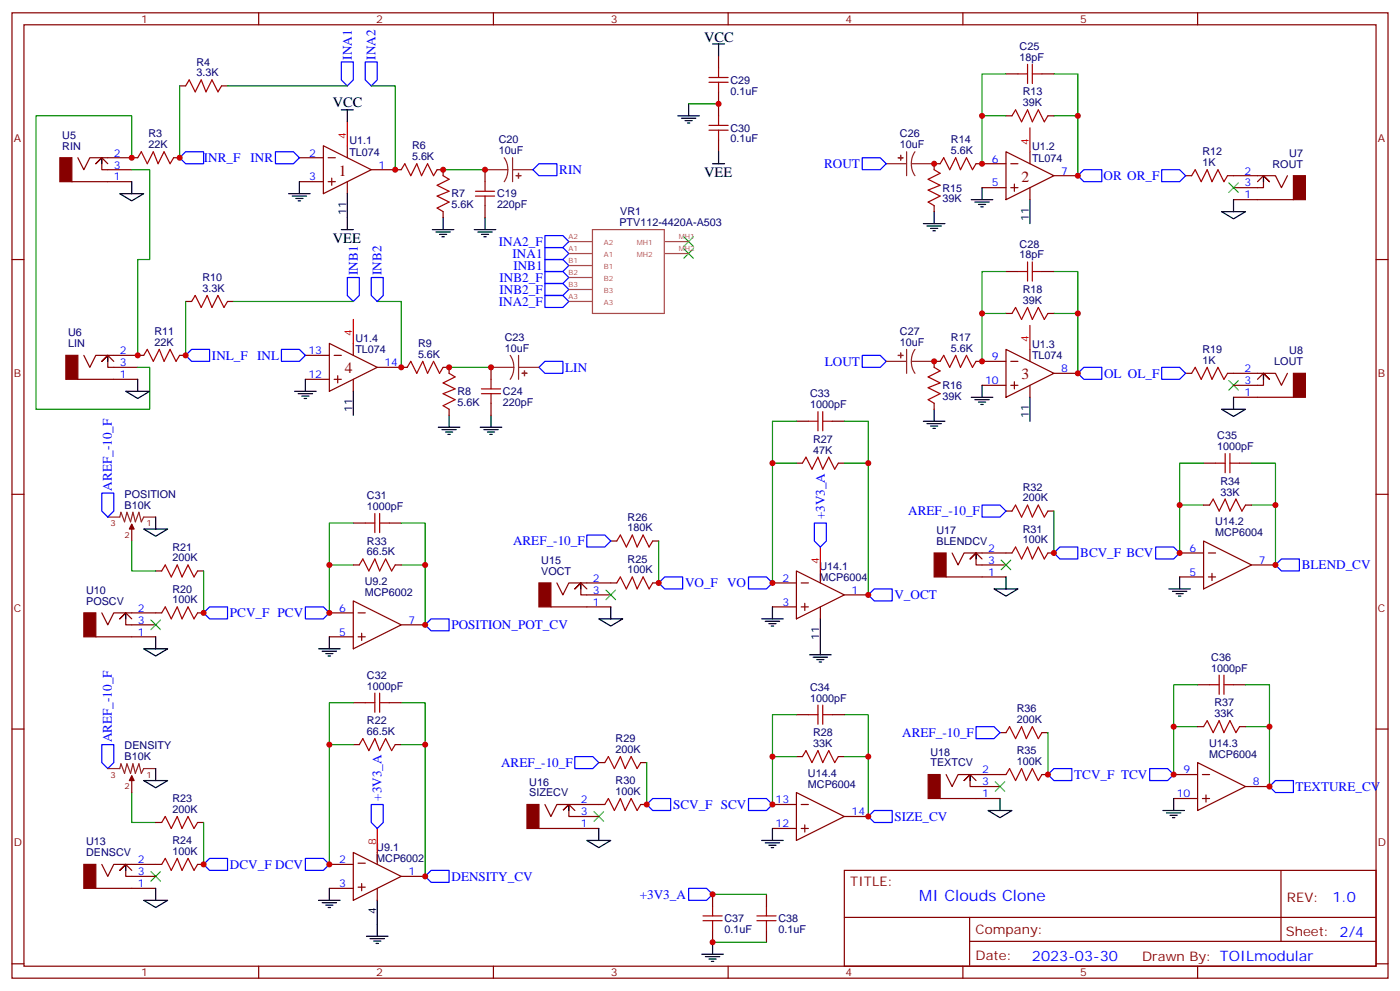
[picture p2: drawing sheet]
<svg xmlns="http://www.w3.org/2000/svg" width="412mm" height="292mm" viewBox="0 0 412 292" stroke-linecap="round" stroke-linejoin="round" font-family="sans-serif">
<g fill="none" stroke="#870000" stroke-width=".35">
<path d="M3.5 3.8h405.4v284.3h-405.4zM7.1 7.3h398.2v277.3h-398.2zM76.2 3.8v3.5M145.3 3.8v3.5M211.7 16.5v3.5M214.5 3.8v3.5M283.6 3.8v3.5M352.8 3.8v3.5M52.9 25.3h1.8M65.3 25.3h1.7M211.7 27.1v7M296.3 34.1h1.8"/>
<path d="M296.3 21.8h3.6M306.9 21.8h3.5M308.7 34.1h1.7M21.2 53.5h17.6M22.9 46.5l1.8 3.5 1.8-3.5h14.1M31.7 48.2l-1.7-1.7-1.8 1.7 1.8-1.7v3.5h8.8M51.2 46.5h1.7M88.2 46.5h7M88.2 53.5h7M95.2 42.9l14.2 7.1-14.2 7zM96.7 46.5h2.1M96.7 53.5h2.1"/>
<path d="M97.7 52.5v2.1M102.3 42.9v3.6M102.3 53.5v3.5M109.4 50h8.8M128.8 50h1.7v1.8M142.9 50v3.5M211.7 41.2v3.5M276.9 48.2h-1.7v1.8M287.5 48.2h8.8M289.3 55.3h7M296.3 44.7l14.1 7.1-14.1 7zM297.7 48.2h2.2"/>
<path d="M297.7 55.3h2.2M298.8 54.2v2.1M303.4 44.7v3.5M303.4 55.3v3.5M310.4 51.8h7.1M349.2 51.8h1.8M361.6 51.8h14.1l1.8 3.5 1.7-3.5M363.4 58.8h17.6M370.4 53.5l1.8-1.7 1.7 1.7-1.7-1.7v3.5h-8.8M3.5 76.4h3.6M130.5 62.3v1.8M142.9 60.6v3.5"/>
<path d="M275.2 60.6v1.7M296.3 80h3.6M306.9 80h3.5M405.3 76.4h3.6M54.7 88.8h1.7M67 88.8h1.8M296.3 92.3h1.8M308.7 92.3h1.7M22.9 111.7h17.7M24.7 104.7l1.8 3.5 1.7-3.5h14.1M33.5 106.4l-1.8-1.7-1.7 1.7 1.7-1.7v3.5h8.9M52.9 104.7h1.8"/>
<path d="M90 104.7h7M90 111.7h7M97 101.1l14.1 7.1-14.1 7.1zM98.4 104.7h2.1M98.4 111.7h2.1M99.5 110.7v2.1M104.1 101.1v3.6M104.1 111.7v3.6M111.1 108.2h8.8M130.5 108.2h1.8v1.8M144.6 108.2v3.5M144.6 118.8v3.5"/>
<path d="M275.2 118.8v1.7M276.9 106.4h-1.7v1.8M287.5 106.4h8.8M289.3 113.5h7M296.3 102.9l14.1 7.1-14.1 7zM297.7 106.4h2.2M297.7 113.5h2.2M298.8 112.4v2.1M303.4 102.9v3.5M303.4 113.5v3.5M310.4 110h7.1M349.2 110h1.8"/>
<path d="M361.6 110h14.1l1.8 3.5 1.7-3.5M363.4 117h17.6M370.4 111.7l1.8-1.7 1.7 1.7-1.7-1.7v3.5h-8.8M132.3 120.5v1.8M234.6 136.4h1.8M234.6 124.1h3.5M245.2 124.1h3.5M246.9 136.4h1.8M354.5 136.4h3.6M365.1 136.4h3.6M3.5 145.6h3.6M38.8 155.8v3.5"/>
<path d="M104.1 154.1h3.5M114.7 154.1h3.5M179.9 159.3h1.8M192.3 159.3h1.7M296.3 150.5h1.8M308.7 150.5h1.7M354.5 159.3l14.2 7.1-14.2 7.1zM354.5 148.8h1.8M366.9 148.8h1.8M405.3 145.6h3.6M45.9 168.2h1.7M58.2 168.2h1.8"/>
<path d="M104.1 177l14.1 7-14.1 7.1zM104.1 166.4h1.7M116.4 166.4h1.8M162.3 178.8h17.6M164 171.7l1.8 3.5 1.8-3.5h14.1M172.9 173.5l-1.8-1.8-1.8 1.8 1.8-1.8v3.5h8.8M192.3 171.7h1.7M227.5 171.7h7.1M227.5 178.8h7.1M234.6 168.2l14.1 7-14.1 7.1zM236 171.7h2.1M236 178.8h2.1"/>
<path d="M237.1 177.7v2.1M241.7 168.2v3.5M241.7 178.8v3.5M248.7 175.2h7.1M278.7 169.9h17.6M280.5 162.9l1.7 3.5 1.8-3.5h14.1M289.3 164.6l-1.8-1.7-1.7 1.7 1.7-1.7v3.5h8.8M308.7 162.9h1.7M347.5 162.9h7M347.5 169.9h7M356 162.9h2.1M356 169.9h2.1"/>
<path d="M357 168.9v2.1M368.7 166.4h7M28.2 187.6h17.7M30 180.5l1.7 3.5 1.8-3.5h14.1M38.8 182.3l-1.8-1.8-1.7 1.8 1.7-1.8v3.5h8.9M58.2 180.5h1.8M97 180.5h7.1M97 187.6h7.1M105.5 180.5h2.1M105.5 187.6h2.1M106.5 186.5v2.1M118.2 184h7"/>
<path d="M3.5 214.7h3.6M104.1 219.3h1.7M104.1 207h3.5M114.7 207h3.5M116.4 219.3h1.8M234.6 210.5h3.5M245.2 210.5h3.5M294.6 215.8h1.7M306.9 215.8h1.8M352.8 214h1.7M352.8 201.7h3.5M363.4 201.7h3.5"/>
<path d="M365.1 214h1.8M405.3 214.7h3.6M38.8 229.9v3.5M160.5 237l1.8 3.5 1.7-3.5h14.2M169.3 238.7l-1.7-1.7-1.8 1.7 1.8-1.7v3.5h8.8M176.4 224.6h1.8M188.7 237h1.8M188.7 224.6h1.8M227.5 237h7.1M234.6 233.4l14.1 7.1-14.1 7zM234.6 222.8h1.8M236 237h2.1"/>
<path d="M246.9 222.8h1.8M276.9 235.2h17.7M278.7 228.1l1.8 3.6 1.7-3.6h14.1M287.5 229.9l-1.7-1.8-1.8 1.8 1.8-1.8v3.6h8.8M306.9 228.1h1.8M345.7 228.1h7.1M345.7 235.2h7.1M352.8 224.6l14.1 7.1-14.1 7zM354.2 228.1h2.1M354.2 235.2h2.1M355.2 234.1v2.2M366.9 231.7h7"/>
<path d="M30 254.6l1.7 3.5 1.8-3.5h14.1M38.8 256.4l-1.8-1.8-1.7 1.8 1.7-1.8v3.5h8.9M45.9 242.3h1.7M58.2 254.6h1.8M58.2 242.3h1.8M97 254.6h7.1M104.1 251.1l14.1 7-14.1 7.1zM105.5 254.2h2.1M111.1 251.1v3.5M118.2 258.1h7M158.7 244h17.7M227.5 244h7.1"/>
<path d="M236 244h2.1M237.1 243v2.1M248.7 256.4h156.6v28.2h-156.6zM248.7 240.5h7.1M377.3 256.4v20.9M28.2 261.7h17.7M97 261.7h7.1M105.5 261.3h2.1M106.5 260.2v2.2M111.1 261.7v3.5M209.9 263.4v3.5M209.9 274v3.5"/>
<path d="M225.8 263.4v3.5M225.8 274v3.5M248.7 270.2h156.5M285.6 277.3h119.6M285.6 270.2v14.1M3.5 283.9h3.6M76.2 284.6v3.5M145.3 284.6v3.5M214.5 284.6v3.5M283.6 284.6v3.5M352.8 284.6v3.5M405.3 283.9h3.6"/>
</g>
<path d="M102.3 35.9v7M303.4 37.6v7.1M104.1 94.1v7M303.4 95.8v7.1M241.7 161.1v7.1M111.1 244v7.1" fill="none" stroke="#f00" stroke-width=".35"/>
<g fill="none" stroke="#000" stroke-width=".35">
<path d="M209.9 12.9h3.5M211.7 12.9v3.6M100.5 32.3h3.6M102.3 32.3v3.6M199.7 34.1h6.3M200.7 34.8h4.3M201.8 35.5h2.1M202.5 36.2h.7M202.8 30.6v3.5M30 46.5v1.7M35.3 57h7l-3.5 2.2zM38.8 53.5v3.5"/>
<path d="M85 57h6.4M86.1 57.7h4.2M87.1 58.5h2.2M87.8 59.2h.7M88.2 53.5v3.5M102.3 57v10.6M209.9 48.2h3.5M211.7 44.7v3.5M286.1 58.8h6.4M287.2 59.5h4.2M289.3 55.3v3.5M303.4 58.8v7.1"/>
<path d="M363.4 58.8v3.5M372.2 51.8v1.7M100.5 67.6h3.6M127.4 67.6h6.3M128.4 68.3h4.2M129.5 69h2.1M130.2 69.7h.7M130.5 64.1v3.5M139.7 67.6h6.3M140.8 68.3h4.2M141.8 69h2.1M142.5 69.7h.7"/>
<path d="M142.9 64.1v3.5M272 65.9h6.3M273 66.6h4.3M274.1 67.3h2.1M274.8 68h.7M275.2 62.3v3.6M288.2 60.2h2.1M288.9 60.9h.7M359.8 62.3h7.1l-3.5 2.2zM31.7 104.7v1.7M37 115.3h7.1l-3.5 2.1zM40.6 111.7v3.6"/>
<path d="M86.8 115.3h6.3M87.8 116h4.3M88.9 116.7h2.1M89.6 117.4h.7M90 111.7v3.6M104.1 115.3v7M286.1 117h6.4M287.2 117.7h4.2M288.2 118.4h2.1M288.9 119.1h.7M289.3 113.5v3.5M303.4 117v7.1"/>
<path d="M363.4 117v3.5M372.2 110v1.7M129.1 125.8h6.4M130.2 126.5h4.2M131.2 127.2h2.1M131.9 128h.7M132.3 122.3v3.5M141.5 125.8h6.3M142.5 126.5h4.3M143.6 127.2h2.1M144.3 128h.7M144.6 122.3v3.5"/>
<path d="M272 124.1h6.3M273 124.8h4.3M274.1 125.5h2.1M274.8 126.2h.7M275.2 120.5v3.6M359.8 120.5h7.1l-3.5 2.2zM42.3 155.8h7.1l-3.5 2.1zM45.9 152.3v3.5M171.1 171.7v1.8M179.9 178.8v3.5M227.5 178.8v3.5M287.5 162.9v1.7"/>
<path d="M292.8 173.5h7.1l-3.6 2.1zM296.3 169.9v3.6M344.3 173.5h6.4M345.4 174.2h4.2M346.4 174.9h2.1M347.1 175.6h.7M347.5 169.9v3.6M37 180.5v1.8M42.3 191.1h7.1l-3.5 2.1zM45.9 187.6v3.5M93.8 191.1h6.4M94.9 191.8h4.2"/>
<path d="M96 192.5h2.1M96.7 193.2h.7M97 187.6v3.5M176.4 182.3h7l-3.5 2.1zM224.4 182.3h6.3M225.4 183h4.3M226.5 183.7h2.1M227.2 184.4h.7M238.5 192.9h6.3M239.5 193.6h4.3M240.6 194.3h2.1M241.3 195h.7"/>
<path d="M241.7 182.3v10.6M42.3 229.9h7.1l-3.5 2.1zM45.9 226.4v3.5M167.6 237v1.7M285.8 228.1v1.8M291 238.7h7.1l-3.5 2.1zM294.6 235.2v3.5M342.5 238.7h6.4M343.6 239.4h4.2M345.7 235.2v3.5M37 254.6v1.8M172.9 247.5h7l-3.5 2.2z"/>
<path d="M176.4 244v3.5M224.4 247.5h6.3M225.4 248.2h4.3M226.5 249h2.1M227.2 249.7h.7M227.5 244v3.5M344.7 240.1h2.1M345.4 240.8h.7M42.3 265.2h7.1l-3.5 2.1zM45.9 261.7v3.5M93.8 265.2h6.4M94.9 265.9h4.2"/>
<path d="M96 266.6h2.1M96.7 267.3h.7M97 261.7v3.5M107.9 275.8h6.4M109 276.5h4.2M110.1 277.2h2.1M110.8 277.9h.7M111.1 265.2v10.6M209.9 277.5v3.6M206.7 281.1h6.4M207.8 281.8h4.2M208.8 282.5h2.2"/>
<path d="M209.5 283.2h.8"/>
</g>
<g fill="#870000" stroke="#870000" stroke-width=".35">
<path d="M17.6 46.5h3.6v7h-3.6z"/>
<path d="M19.4 104.7h3.5v7h-3.5z"/>
<path d="M381 51.8h3.5v7h-3.5z"/>
<path d="M381 110h3.5v7h-3.5z"/>
<path d="M24.7 180.5h3.5v7.1h-3.5z"/>
<path d="M38.8 154.4l.7 1.4h-1.4z"/>
<path d="M38.8 228.5l.7 1.4h-1.4z"/>
<path d="M24.7 254.6h3.5v7.1h-3.5z"/>
<path d="M158.7 171.7h3.6v7.1h-3.6z"/>
<path d="M155.2 237h3.5v7h-3.5z"/>
<path d="M275.2 162.9h3.5v7h-3.5z"/>
<path d="M273.4 228.1h3.5v7.1h-3.5z"/>
</g>
<g fill="none" stroke="#a10000" stroke-width=".35">
<path d="M302.7 18.9v5.7M304.1 18.9v5.7M54.7 25.3l1-1.8 1.8 3.6 1.8-3.6 1.4 3.6 1.7-3.6 1.8 3.6 1.1-1.8M208.8 24.2h5.7M208.8 22.8h5.7M208.8 38.3h5.7M208.8 36.9h5.7M211.7 20v2.8M211.7 24.2v2.9M211.7 34.1v2.8M211.7 38.3v2.9M298.1 34.1l1.1-1.8 1.7 3.6 1.8-3.6 1.4 3.6 1.8-3.6 1.7 3.6 1.1-1.8"/>
<path d="M299.9 21.8h2.8M304.1 21.8h2.8M40.6 46.5l1-1.8 1.8 3.5 1.8-3.5 1.4 3.5 1.7-3.5 1.8 3.5 1.1-1.7M118.2 50l1-1.8 1.8 3.6 1.8-3.6 1.4 3.6 1.7-3.6 1.8 3.6 1.1-1.8M130.5 51.8l1.8 1-3.5 1.8 3.5 1.7-3.5 1.4 3.5 1.8-3.5 1.8 1.7 1M140.1 56.3h5.6M140.1 57.7h5.6M142.9 53.5v2.8M142.9 57.7v2.9M275.2 50l1.7 1-3.5 1.8 3.5 1.8-3.5 1.4 3.5 1.7-3.5 1.8 1.8 1.1M276.9 48.2l1.1-1.7 1.8 3.5 1.7-3.5 1.4 3.5 1.8-3.5 1.8 3.5 1-1.8M351 51.8l1.1-1.8 1.7 3.5 1.8-3.5 1.4 3.5 1.8-3.5 1.7 3.5 1.1-1.7"/>
<path d="M299.9 80h2.8M302.7 77.2v5.6M304.1 77.2v5.6M304.1 80h2.8M56.4 88.8l1.1-1.8 1.8 3.6 1.7-3.6 1.4 3.6 1.8-3.6 1.8 3.6 1-1.8M298.1 92.3l1.1-1.7 1.7 3.5 1.8-3.5 1.4 3.5 1.8-3.5 1.7 3.5 1.1-1.8M42.3 104.7l1.1-1.8 1.8 3.5 1.7-3.5 1.4 3.5 1.8-3.5 1.8 3.5 1-1.7M119.9 108.2l1.1-1.8 1.8 3.6 1.7-3.6 1.4 3.6 1.8-3.6 1.8 3.6 1-1.8M132.3 110l1.8 1-3.6 1.8 3.6 1.7-3.6 1.5 3.6 1.7-3.6 1.8 1.8 1M141.8 114.5h5.7M141.8 116h5.7M144.6 111.7v2.8"/>
<path d="M144.6 116v2.8M275.2 108.2l1.7 1.1-3.5 1.7 3.5 1.8-3.5 1.4 3.5 1.8-3.5 1.7 1.8 1.1M276.9 106.4l1.1-1.7 1.8 3.5 1.7-3.5 1.4 3.5 1.8-3.5 1.8 3.5 1-1.8M351 110l1.1-1.8 1.7 3.5 1.8-3.5 1.4 3.5 1.8-3.5 1.7 3.5 1.1-1.7M236.4 136.4l1-1.7 1.8 3.5 1.7-3.5 1.5 3.5 1.7-3.5 1.8 3.5 1-1.8M238.1 124.1h2.8M240.9 121.2v5.7M242.4 124.1h2.8M242.4 121.2v5.7M358.1 136.4h2.8M360.9 133.6v5.6M362.3 136.4h2.8"/>
<path d="M362.3 133.6v5.6M107.6 154.1h2.8M110.4 151.2v5.7M111.8 154.1h2.9M111.8 151.2v5.7M181.7 159.3l1-1.7 1.8 3.5 1.8-3.5 1.4 3.5 1.7-3.5 1.8 3.5 1.1-1.8M298.1 150.5l1.1-1.7 1.7 3.5 1.8-3.5 1.4 3.5 1.8-3.5 1.7 3.5 1.1-1.8M356.3 148.8l1.1-1.8 1.7 3.5 1.8-3.5 1.4 3.5 1.8-3.5 1.7 3.5 1.1-1.7M47.6 168.2l1.1-1.8 1.7 3.5 1.8-3.5 1.4 3.5 1.8-3.5 1.7 3.5 1.1-1.7M105.8 166.4l1.1-1.8 1.8 3.6 1.7-3.6 1.4 3.6 1.8-3.6 1.8 3.6 1-1.8M181.7 171.7l1-1.8 1.8 3.6 1.8-3.6 1.4 3.6 1.7-3.6 1.8 3.6 1.1-1.8M298.1 162.9l1.1-1.8 1.7 3.5 1.8-3.5 1.4 3.5 1.8-3.5 1.7 3.5 1.1-1.7"/>
<path d="M47.6 180.5l1.1-1.7 1.7 3.5 1.8-3.5 1.4 3.5 1.8-3.5 1.7 3.5 1.1-1.8M359.1 198.9v5.6M360.5 198.9v5.6M105.8 219.3l1.1-1.7 1.8 3.5 1.7-3.5 1.4 3.5 1.8-3.5 1.8 3.5 1-1.8M107.6 207h2.8M110.4 204.2v5.6M111.8 204.2v5.6M111.8 207h2.9M238.1 210.5h2.8M240.9 207.7v5.6M242.4 207.7v5.6M242.4 210.5h2.8"/>
<path d="M296.3 215.8l1.1-1.8 1.8 3.6 1.7-3.6 1.4 3.6 1.8-3.6 1.8 3.6 1-1.8M354.5 214l1.1-1.7 1.8 3.5 1.7-3.5 1.4 3.5 1.8-3.5 1.8 3.5 1-1.8M356.3 201.7h2.8M360.5 201.7h2.9M178.2 224.6l1-1.8 1.8 3.6 1.7-3.6 1.4 3.6 1.8-3.6 1.8 3.6 1-1.8M178.2 237l1-1.8 1.8 3.5 1.7-3.5 1.4 3.5 1.8-3.5 1.8 3.5 1-1.7M236.4 222.8l1-1.7 1.8 3.5 1.7-3.5 1.5 3.5 1.7-3.5 1.8 3.5 1-1.8M296.3 228.1l1.1-1.7 1.8 3.5 1.7-3.5 1.4 3.5 1.8-3.5 1.8 3.5 1-1.8M47.6 242.3l1.1-1.8 1.7 3.5 1.8-3.5 1.4 3.5 1.8-3.5 1.7 3.5 1.1-1.7M47.6 254.6l1.1-1.8 1.7 3.6 1.8-3.6 1.4 3.6 1.8-3.6 1.7 3.6 1.1-1.8M207.1 271.2h5.6M207.1 269.8h5.6"/>
<path d="M209.9 266.9v2.9M209.9 271.2v2.8M223 271.2h5.6M223 269.8h5.6M225.8 266.9v2.9M225.8 271.2v2.8"/>
</g>
<g fill="none" stroke="#00f" stroke-width=".35">
<path d="M100.5 18.2h3.6v5.3l-1.8 1.8-1.8-1.8zM107.6 18.2h3.5v5.3l-1.7 1.8-1.8-1.8zM52.9 46.5l1.8-1.8h5.3v3.5h-5.3zM81.1 44.7h5.3l1.8 1.8-1.8 1.7h-5.3zM157 50l1.7-1.8h5.3v3.6h-5.3zM254 46.5h5.3l1.8 1.7-1.8 1.8h-5.3zM317.5 51.8l1.8-1.8h5.3v3.5h-5.3zM342.2 50h5.3l1.7 1.8-1.7 1.7h-5.3zM160.5 69.4h5.3l1.8 1.8-1.8 1.7h-5.3zM160.5 72.9h5.3l1.8 1.8-1.8 1.7h-5.3zM160.5 80h5.3l1.8 1.7-1.8 1.8h-5.3zM160.5 76.4h5.3l1.8 1.8-1.8 1.8h-5.3z"/>
<path d="M102.3 81.7h3.5v5.3l-1.7 1.8-1.8-1.8zM109.4 81.7h3.5v5.3l-1.8 1.8-1.7-1.8zM160.5 87h5.3l1.8 1.8-1.8 1.8h-5.3zM160.5 83.5h5.3l1.8 1.8-1.8 1.7h-5.3zM54.7 104.7l1.7-1.8h5.3v3.5h-5.3zM82.9 102.9h5.3l1.8 1.8-1.8 1.7h-5.3zM158.7 108.2l1.8-1.8h5.3v3.6h-5.3zM254 104.7h5.3l1.8 1.7-1.8 1.8h-5.3zM317.5 110l1.8-1.8h5.3v3.5h-5.3zM342.2 108.2h5.3l1.7 1.8-1.7 1.7h-5.3zM30 145.2h3.5v5.3l-1.8 1.8-1.7-1.8zM172.9 157.6h5.3l1.7 1.7-1.7 1.8h-5.3z"/>
<path d="M239.9 154.1h3.5v5.2l-1.7 1.8-1.8-1.8zM289.3 148.8h5.3l1.7 1.7-1.7 1.8h-5.3zM61.7 178.8h5.3v3.5h-5.3l-1.7-1.8zM90 178.8h5.2l1.8 1.7-1.8 1.8h-5.2zM195.8 169.9h5.3v3.6h-5.3l-1.8-1.8zM220.5 169.9h5.3l1.7 1.8-1.7 1.8h-5.3zM255.8 175.2l1.7-1.7h5.3v3.5h-5.3zM310.4 162.9l1.8-1.8h5.3v3.5h-5.3zM340.4 161.1h5.3l1.8 1.8-1.8 1.7h-5.3zM375.7 166.4l1.8-1.8h5.3v3.6h-5.3zM125.2 184l1.8-1.7h5.3v3.5h-5.3zM30 219.3h3.5v5.3l-1.8 1.8-1.7-1.8z"/>
<path d="M287.5 214h5.3l1.8 1.8-1.8 1.8h-5.3zM109.4 237h3.5v5.3l-1.8 1.7-1.7-1.7zM169.3 222.8h5.3l1.8 1.8-1.8 1.8h-5.3zM190.5 237l1.8-1.8h5.3v3.5h-5.3zM220.5 235.2h5.3l1.7 1.8-1.7 1.7h-5.3zM308.7 228.1l1.7-1.7h5.3v3.5h-5.3zM338.7 226.4h5.3l1.7 1.7-1.7 1.8h-5.3zM373.9 231.7l1.8-1.8h5.3v3.5h-5.3zM60 254.6l1.7-1.8h5.3v3.6h-5.3zM90 252.8h5.2l1.8 1.8-1.8 1.8h-5.2zM125.2 258.1l1.8-1.7h5.3v3.5h-5.3zM255.8 240.5l1.7-1.8h5.3v3.6h-5.3z"/>
<path d="M202.8 261.7h5.3l1.8 1.7-1.8 1.8h-5.3z"/>
</g>
<g fill="none" stroke="#3c3" stroke-width=".35">
<path d="M361.9 53.9l2.9 2.8M364.8 53.9l-2.9 2.8M201.4 69.7l2.9 2.9M201.4 73.3l2.9 2.8M204.3 69.7l-2.9 2.9M204.3 73.3l-2.9 2.8M361.9 112.1l2.9 2.8M364.8 112.1l-2.9 2.8M178.5 173.8l2.8 2.8M181.3 173.8l-2.8 2.8M294.9 165l2.8 2.8M297.7 165l-2.8 2.8"/>
<path d="M44.4 182.6l2.9 2.9M47.3 182.6l-2.9 2.9M175 239.1l2.8 2.8M177.8 239.1l-2.8 2.8M293.2 230.3l2.8 2.8M296 230.3l-2.8 2.8M44.4 256.7l2.9 2.8M47.3 256.7l-2.9 2.8"/>
</g>
<g fill="none" stroke="#008700" stroke-width=".35">
<path d="M52.9 25.3v21.2M67 25.3h35.3M109.4 25.3h7v24.7M202.8 30.6h8.9M289.3 34.1h7M296.3 21.8h-7v26.4M310.4 21.8h7.1v30M310.4 34.1h7.1M38.8 50h5.3v26.4h-3.5v28.3M38.8 46.5v-12.4h-28.2v86.4h33.5v-12.3h-3.5M130.5 50h12.4M296.3 80h-7v26.4"/>
<path d="M310.4 80h7.1v30M54.7 88.8v15.9M68.8 88.8h35.3M111.1 88.8h7.1v19.4M289.3 92.3h7M310.4 92.3h7.1M132.3 108.2h12.3M227.5 136.4h7.1M234.6 124.1h-7.1v47.6M248.7 124.1h7.1v51.1M248.7 136.4h7.1M354.5 136.4h-7v26.5"/>
<path d="M368.7 136.4h7v30M38.8 159.3v8.9h7.1M104.1 154.1h-7.1v26.4M118.2 154.1h7v29.9M194 159.3v12.4M310.4 150.5v12.4M347.5 148.8h7M368.7 148.8h7M60 168.2v12.3M97 166.4h7.1M118.2 166.4h7M97 219.3h7.1"/>
<path d="M104.1 207h-7.1v47.6M118.2 207h7v51.1M118.2 219.3h7M234.6 210.5h-7.1v26.5M248.7 210.5h7.1v30M308.7 215.8v12.3M345.7 214h7.1M352.8 201.7h-7.1v26.4M366.9 201.7h7v30M366.9 214h7M38.8 233.4v8.9h7.1M190.5 224.6v12.4"/>
<path d="M227.5 222.8h7.1M248.7 222.8h7.1M60 242.3v12.3M209.9 277.5h15.9M209.9 263.4h15.9"/>
</g>
<g fill="none" stroke="#8c2424" stroke-width=".35">
<path d="M142.9 50h6.7M148.5 46.5l.8 1.6 .3 1.9M149.6 50l-.3 1.8-.8 1.7M151 50h6M151 46.5v7M261.1 48.2h6M267.1 44.7v7.1M268.5 48.2l.2 1.9 .8 1.7M268.5 48.2h6.7M269.5 44.7l-.8 1.7-.2 1.8M144.6 108.2h6.7M150.3 104.7l.8 1.6 .2 1.9"/>
<path d="M151.3 108.2l-.2 1.8-.8 1.7M152.8 108.2h5.9M152.8 104.7v7M261.1 106.4h6M267.1 102.9v7.1M268.5 106.4l.2 1.9 .8 1.7M268.5 106.4h6.7M269.5 102.9l-.8 1.7-.2 1.8M31.7 152.3h3.6l.3-1.4 1.1 2.8 .7-2.8 1.1 2.8 .7-2.8 .7 2.8 1-2.8 .7 2.8 .7-1.4h3.6M38.8 154.4v1.4M31.7 226.4h3.6l.3-1.4 1.1 2.8 .7-2.8 1.1 2.8 .7-2.8 .7 2.8 1-2.8 .7 2.8 .7-1.4h3.6M38.8 228.5v1.4"/>
</g>
<g fill="#8c2424" stroke="#8c2424" stroke-width=".35">
<path d="M152.7 51l.1 1.5z"/>
<path d="M152 51.7l1.5 .1z"/>
<path d="M154.5 109.3v1.4z"/>
<path d="M153.8 109.9l1.4 .1z"/>
<path d="M265.3 45.8v1.4z"/>
<path d="M264.6 46.5h1.4z"/>
<path d="M265.3 104v1.4z"/>
<path d="M264.6 104.7h1.4z"/>
</g>
<path d="M167.6 74.7h6.9M167.6 71.2h6.9M167.6 78.2h6.9M174.5 67.6h21.2v24.7h-21.2zM195.9 74.7h6.9M195.9 71.2h6.9M167.6 88.8h6.9M167.6 81.7h6.9M167.6 85.3h6.9" fill="none" stroke="#a64a4a" stroke-width=".35"/>
<g fill="#c00">
<circle cx="116.4" cy="50" r=".88"/>
<circle cx="130.5" cy="50" r=".88"/>
<circle cx="142.9" cy="50" r=".88"/>
<circle cx="144.6" cy="108.2" r=".88"/>
<circle cx="132.3" cy="108.2" r=".88"/>
<circle cx="118.2" cy="108.2" r=".88"/>
<circle cx="40.6" cy="104.7" r=".88"/>
<circle cx="38.8" cy="46.5" r=".88"/>
<circle cx="289.3" cy="34.1" r=".88"/>
<circle cx="289.3" cy="48.2" r=".88"/>
<circle cx="275.2" cy="48.2" r=".88"/>
<circle cx="275.2" cy="106.4" r=".88"/>
<circle cx="289.3" cy="92.3" r=".88"/>
<circle cx="289.3" cy="106.4" r=".88"/>
<circle cx="211.7" cy="30.6" r=".88"/>
<circle cx="125.2" cy="166.4" r=".88"/>
<circle cx="125.2" cy="184" r=".88"/>
<circle cx="125.2" cy="258.1" r=".88"/>
<circle cx="125.2" cy="219.3" r=".88"/>
<circle cx="255.8" cy="136.4" r=".88"/>
<circle cx="255.8" cy="175.2" r=".88"/>
<circle cx="255.8" cy="240.5" r=".88"/>
<circle cx="255.8" cy="222.8" r=".88"/>
<circle cx="375.7" cy="148.8" r=".88"/>
<circle cx="375.7" cy="166.4" r=".88"/>
<circle cx="373.9" cy="214" r=".88"/>
<circle cx="373.9" cy="231.7" r=".88"/>
<circle cx="209.9" cy="277.5" r=".88"/>
<circle cx="209.9" cy="263.4" r=".88"/>
<circle cx="52.9" cy="46.5" r=".88"/>
<circle cx="54.7" cy="104.7" r=".88"/>
<circle cx="317.5" cy="92.3" r=".88"/>
<circle cx="317.5" cy="34.1" r=".88"/>
<circle cx="317.5" cy="51.8" r=".88"/>
<circle cx="317.5" cy="110" r=".88"/>
<circle cx="97" cy="166.4" r=".88"/>
<circle cx="97" cy="219.3" r=".88"/>
<circle cx="60" cy="180.5" r=".88"/>
<circle cx="97" cy="180.5" r=".88"/>
<circle cx="60" cy="254.6" r=".88"/>
<circle cx="97" cy="254.6" r=".88"/>
<circle cx="227.5" cy="136.4" r=".88"/>
<circle cx="227.5" cy="222.8" r=".88"/>
<circle cx="194" cy="171.7" r=".88"/>
<circle cx="227.5" cy="171.7" r=".88"/>
<circle cx="190.5" cy="237" r=".88"/>
<circle cx="227.5" cy="237" r=".88"/>
<circle cx="347.5" cy="148.8" r=".88"/>
<circle cx="345.7" cy="214" r=".88"/>
<circle cx="310.4" cy="162.9" r=".88"/>
<circle cx="347.5" cy="162.9" r=".88"/>
<circle cx="345.7" cy="228.1" r=".88"/>
<circle cx="308.7" cy="228.1" r=".88"/>
</g>
<g font-size="4.6" fill="#800">
<text x="99.8" y="51.8">1</text>
<text x="300.9" y="53.5">2</text>
<text x="101.6" y="110">4</text>
<text x="300.9" y="111.7">3</text>
</g>
<text font-size="4.6" fill="#00f" x="270.8" y="265.4">MI Clouds Clone</text>
<g font-size="4.2">
<text x="207.4" y="12.2">VCC</text>
<text x="98.1" y="31.6">VCC</text>
<text x="207.4" y="52.1">VEE</text>
<text x="98.1" y="71.5">VEE</text>
</g>
<g font-size="4.2" fill="#00f">
<text x="392.5" y="265.6">1.0</text>
<text x="304" y="283">2023-03-30</text>
</g>
<g font-size="3.9" fill="#00f">
<text x="103.6" y="17.5" transform="rotate(-90 103.6 17.5)">INA1</text>
<text x="110.7" y="17.5" transform="rotate(-90 110.7 17.5)">INA2</text>
<text x="60" y="47.7">INR_F</text>
<text x="73.8" y="47.7">INR</text>
<text x="164.7" y="51.3">RIN</text>
<text x="242.8" y="49.5">ROUT</text>
<text x="325.1" y="53">OR OR_F</text>
<text x="146.9" y="72.4">INA2_F</text>
<text x="151" y="75.9">INA1</text>
<text x="105.4" y="81" transform="rotate(-90 105.4 81)">INB1</text>
<text x="112.4" y="81" transform="rotate(-90 112.4 81)">INB2</text>
<text x="147.2" y="83">INB2_F</text>
<text x="151.2" y="79.5">INB1</text>
<text x="147.2" y="86.5">INB2_F</text>
<text x="146.9" y="90">INA2_F</text>
<text x="62.4" y="106">INL_F</text>
<text x="75.8" y="105.9">INL</text>
<text x="243" y="107.7">LOUT</text>
<text x="166.5" y="109.5">LIN</text>
<text x="325.2" y="111.2">OL OL_F</text>
<text x="33" y="144.5" transform="rotate(-90 33 144.5)">AREF_-10_F</text>
<text x="242.9" y="153" transform="rotate(-90 242.9 153)">+3V3_A</text>
<text x="267.5" y="151.8">AREF_-10_F</text>
<text x="151.1" y="160.6">AREF_-10_F</text>
<text x="318.2" y="164.2">BCV_F BCV</text>
<text x="383.5" y="167.7">BLEND_CV</text>
<text x="201.8" y="173">VO_F VO</text>
<text x="263.5" y="176.5">V_OCT</text>
<text x="67.7" y="181.8">PCV_F PCV</text>
<text x="133" y="185.4">POSITION_POT_CV</text>
<text x="33" y="218.6" transform="rotate(-90 33 218.6)">AREF_-10_F</text>
<text x="265.8" y="217.1">AREF_-10_F</text>
<text x="147.6" y="225.9">AREF_-10_F</text>
<text x="316.4" y="229.4">TCV_F TCV</text>
<text x="381.6" y="233.1">TEXTURE_CV</text>
<text x="112.4" y="235.9" transform="rotate(-90 112.4 235.9)">+3V3_A</text>
<text x="198.3" y="238.3">SCV_F SCV</text>
<text x="263.5" y="241.7">SIZE_CV</text>
<text x="67.7" y="255.9">DCV_F DCV</text>
<text x="133" y="259.4">DENSITY_CV</text>
<text x="188.5" y="264.7">+3V3_A</text>
</g>
<g font-size="3.9" fill="#800">
<text x="250.5" y="260.9">TITLE:</text>
<text x="379.1" y="265.6">REV:</text>
<text x="287.4" y="275.1">Company:</text>
<text x="378.7" y="275.8">Sheet: 2/4</text>
<text x="287.4" y="282.8">Date:</text>
<text x="336.4" y="282.9">Drawn By: TOILmodular</text>
</g>
<g font-size="3.2" fill="#800">
<text x="41.6" y="6.8">1</text>
<text x="110.8" y="6.8">2</text>
<text x="179.9" y="6.8">3</text>
<text x="249.1" y="6.8">4</text>
<text x="318.2" y="6.8">5</text>
<text x="4.1" y="41.9">A</text>
<text x="405.9" y="41.9">A</text>
<text x="4.1" y="111">B</text>
<text x="405.9" y="111">B</text>
<text x="4.1" y="180.2">C</text>
<text x="405.9" y="180.2">C</text>
<text x="4.1" y="249.3">D</text>
<text x="405.9" y="249.3">D</text>
<text x="41.6" y="287.6">1</text>
<text x="110.8" y="287.6">2</text>
<text x="179.9" y="287.6">3</text>
<text x="249.1" y="287.6">4</text>
<text x="318.2" y="287.6">5</text>
</g>
<g font-size="3.2" fill="#000080">
<text x="300.3" y="17.9">18pF</text>
<text x="300.3" y="14.7">C25</text>
<text x="57.9" y="22.5">3.3K</text>
<text x="57.9" y="19.3">R4</text>
<text x="215.2" y="27.8">0.1uF</text>
<text x="215.2" y="24.7">C29</text>
<text x="301.3" y="28.1">R13</text>
<text x="301.3" y="31.3">39K</text>
<text x="18.3" y="40.9">U5</text>
<text x="43.8" y="40.5">R3</text>
<text x="215.2" y="42">0.1uF</text>
<text x="215.2" y="38.8">C30</text>
<text x="265.1" y="40.5">C26</text>
<text x="18.3" y="44.1">RIN</text>
<text x="43.8" y="43.6">22K</text>
<text x="102.9" y="45.9">TL074</text>
<text x="102.9" y="42.5">U1.1</text>
<text x="121.4" y="47.2">5.6K</text>
<text x="121.4" y="44">R6</text>
<text x="146.9" y="45.4">10uF</text>
<text x="146.9" y="42.2">C20</text>
<text x="265.1" y="43.6">10uF</text>
<text x="280.1" y="45.4">5.6K</text>
<text x="280.1" y="42.2">R14</text>
<text x="304" y="47.6">TL074</text>
<text x="304" y="44.3">U1.2</text>
<text x="354.2" y="45.8">R12</text>
<text x="379.8" y="46.2">U7</text>
<text x="354.2" y="48.9">1K</text>
<text x="374.8" y="49.3">ROUT</text>
<text x="133" y="58.2">R7</text>
<text x="146.4" y="58.2">C19</text>
<text x="277.6" y="59.6">39K</text>
<text x="277.6" y="56.5">R15</text>
<text x="133" y="61.3">5.6K</text>
<text x="146.4" y="61.3">220pF</text>
<text x="182.7" y="63.4">VR1</text>
<text x="182.5" y="66.6">PTV112-4420A-A503</text>
<text x="300.3" y="76.1">18pF</text>
<text x="300.3" y="72.9">C28</text>
<text x="59.6" y="82.8">R10</text>
<text x="59.6" y="86">3.3K</text>
<text x="301.3" y="89.5">39K</text>
<text x="301.3" y="86.3">R18</text>
<text x="20.1" y="99.1">U6</text>
<text x="45.5" y="101.8">22K</text>
<text x="45.5" y="98.7">R11</text>
<text x="104.7" y="100.7">U1.4</text>
<text x="148.7" y="100.4">C23</text>
<text x="265.1" y="101.8">10uF</text>
<text x="265.1" y="98.7">C27</text>
<text x="280.1" y="100.4">R17</text>
<text x="20.1" y="102.3">LIN</text>
<text x="104.7" y="104.1">TL074</text>
<text x="123.1" y="105.4">5.6K</text>
<text x="123.1" y="102.2">R9</text>
<text x="148.7" y="103.6">10uF</text>
<text x="280.1" y="103.6">5.6K</text>
<text x="304" y="105.8">TL074</text>
<text x="304" y="102.5">U1.3</text>
<text x="354.2" y="107.1">1K</text>
<text x="354.2" y="104">R19</text>
<text x="375.4" y="107.6">LOUT</text>
<text x="379.8" y="104.4">U8</text>
<text x="134.8" y="119.5">5.6K</text>
<text x="134.8" y="116.4">R8</text>
<text x="148.2" y="119.5">220pF</text>
<text x="148.2" y="116.4">C24</text>
<text x="238.6" y="117">C33</text>
<text x="277.6" y="117.8">39K</text>
<text x="277.6" y="114.7">R16</text>
<text x="238.6" y="120.2">1000pF</text>
<text x="239.5" y="130.4">R27</text>
<text x="358.6" y="129.4">C35</text>
<text x="239.5" y="133.6">47K</text>
<text x="358.6" y="132.5">1000pF</text>
<text x="359.5" y="142.8">R34</text>
<text x="36.7" y="149.8">B10K</text>
<text x="36.7" y="146.6">POSITION</text>
<text x="108.1" y="147">C31</text>
<text x="301.3" y="147.7">200K</text>
<text x="301.3" y="144.5">R32</text>
<text x="359.5" y="145.9">33K</text>
<text x="108.1" y="150.2">1000pF</text>
<text x="184.9" y="153.4">R26</text>
<text x="357.9" y="154.6">U14.2</text>
<text x="108.1" y="160.4">R33</text>
<text x="184.9" y="156.5">180K</text>
<text x="275.9" y="160.5">BLENDCV</text>
<text x="275.9" y="157.3">U17</text>
<text x="301.3" y="160.1">100K</text>
<text x="301.3" y="156.9">R31</text>
<text x="357.9" y="158">MCP6004</text>
<text x="50.8" y="165.3">200K</text>
<text x="50.8" y="162.2">R21</text>
<text x="108.1" y="163.6">66.5K</text>
<text x="159.4" y="166.1">U15</text>
<text x="184.9" y="165.7">R25</text>
<text x="241.4" y="167.8">U14.1</text>
<text x="107.5" y="172.3">U9.2</text>
<text x="159.4" y="169.3">VOCT</text>
<text x="184.9" y="168.9">100K</text>
<text x="241.4" y="171.1">MCP6004</text>
<text x="25.4" y="178.1">POSCV</text>
<text x="25.4" y="174.9">U10</text>
<text x="50.8" y="177.7">100K</text>
<text x="50.8" y="174.5">R20</text>
<text x="107.5" y="175.6">MCP6002</text>
<text x="356.8" y="197.8">1000pF</text>
<text x="356.8" y="194.6">C36</text>
<text x="108.1" y="203.1">1000pF</text>
<text x="108.1" y="199.9">C32</text>
<text x="238.6" y="203.4">C34</text>
<text x="238.6" y="206.6">1000pF</text>
<text x="299.5" y="209.8">R36</text>
<text x="357.7" y="208">R37</text>
<text x="108.1" y="213.4">R22</text>
<text x="299.5" y="213">200K</text>
<text x="357.7" y="211.2">33K</text>
<text x="36.7" y="220.7">DENSITY</text>
<text x="108.1" y="216.5">66.5K</text>
<text x="181.3" y="221.8">200K</text>
<text x="181.3" y="218.6">R29</text>
<text x="239.5" y="220">33K</text>
<text x="239.5" y="216.9">R28</text>
<text x="356.2" y="219.9">U14.3</text>
<text x="36.7" y="223.9">B10K</text>
<text x="274.1" y="225.7">TEXTCV</text>
<text x="274.1" y="222.6">U18</text>
<text x="299.5" y="225.3">100K</text>
<text x="299.5" y="222.1">R35</text>
<text x="356.2" y="223.2">MCP6004</text>
<text x="155.9" y="231.4">U16</text>
<text x="181.3" y="231">R30</text>
<text x="238" y="232.1">MCP6004</text>
<text x="238" y="228.7">U14.4</text>
<text x="50.8" y="239.4">200K</text>
<text x="50.8" y="236.3">R23</text>
<text x="155.9" y="234.6">SIZECV</text>
<text x="181.3" y="234.1">100K</text>
<text x="25.4" y="249">U13</text>
<text x="50.8" y="251.8">100K</text>
<text x="50.8" y="248.6">R24</text>
<text x="110.8" y="250.7">U9.1</text>
<text x="25.4" y="252.2">DENSCV</text>
<text x="110.8" y="254">MCP6002</text>
<text x="213.4" y="274.8">0.1uF</text>
<text x="213.4" y="271.6">C37</text>
<text x="229.3" y="274.8">0.1uF</text>
<text x="229.3" y="271.6">C38</text>
</g>
<g font-size="3.2" fill="#f00">
<text x="102" y="40.8" transform="rotate(-90 102 40.8)">4</text>
<text x="303" y="42.6" transform="rotate(-90 303 42.6)">4</text>
<text x="103.7" y="99" transform="rotate(-90 103.7 99)">4</text>
<text x="303" y="100.8" transform="rotate(-90 303 100.8)">4</text>
<text x="241.3" y="166.1" transform="rotate(-90 241.3 166.1)">4</text>
<text x="110.8" y="249" transform="rotate(-90 110.8 249)">8</text>
</g>
<g font-size="3.2" fill="#00f">
<text x="33.5" y="46.1">2</text>
<text x="91.1" y="46.1">2</text>
<text x="292.2" y="47.9">6</text>
<text x="33.5" y="53.2">1</text>
<text x="33.5" y="49.6">3</text>
<text x="91.1" y="53.2">3</text>
<text x="111.5" y="49.6">1</text>
<text x="312.6" y="51.4">7</text>
<text x="366.6" y="51.4">2</text>
<text x="292.2" y="54.9">5</text>
<text x="366.6" y="58.5">1</text>
<text x="366.6" y="54.9">3</text>
<text x="35.3" y="104.3">2</text>
<text x="35.3" y="107.8">3</text>
<text x="90.9" y="104.3">13</text>
<text x="113.2" y="107.8">14</text>
<text x="292.2" y="106.1">9</text>
<text x="35.3" y="111.4">1</text>
<text x="90.9" y="111.4">12</text>
<text x="290.2" y="113.1">10</text>
<text x="312.6" y="109.6">8</text>
<text x="366.6" y="109.6">2</text>
<text x="366.6" y="113.1">3</text>
<text x="366.6" y="116.7">1</text>
<text x="291" y="162.5">2</text>
<text x="291" y="166.1">3</text>
<text x="350.4" y="162.5">6</text>
<text x="370.8" y="166.1">7</text>
<text x="174.6" y="171.3">2</text>
<text x="230.5" y="171.3">2</text>
<text x="291" y="169.6">1</text>
<text x="350.4" y="169.6">5</text>
<text x="174.6" y="178.4">1</text>
<text x="174.6" y="174.9">3</text>
<text x="230.5" y="178.4">3</text>
<text x="250.8" y="174.9">1</text>
<text x="40.6" y="180.2">2</text>
<text x="40.6" y="183.7">3</text>
<text x="99.9" y="180.2">6</text>
<text x="120.3" y="183.7">7</text>
<text x="40.6" y="187.2">1</text>
<text x="99.9" y="187.2">5</text>
<text x="289.3" y="227.8">2</text>
<text x="348.6" y="227.8">9</text>
<text x="289.3" y="231.3">3</text>
<text x="369" y="231.3">8</text>
<text x="171.1" y="236.6">2</text>
<text x="228.4" y="236.6">13</text>
<text x="289.3" y="234.8">1</text>
<text x="346.6" y="234.8">10</text>
<text x="171.1" y="243.7">1</text>
<text x="171.1" y="240.1">3</text>
<text x="228.4" y="243.7">12</text>
<text x="250.8" y="240.1">14</text>
<text x="40.6" y="254.2">2</text>
<text x="40.6" y="257.8">3</text>
<text x="99.9" y="254.2">2</text>
<text x="120.3" y="257.8">1</text>
<text x="40.6" y="261.3">1</text>
<text x="99.9" y="261.3">3</text>
</g>
<g font-size="3.2">
<text x="102" y="63.2" transform="rotate(-90 102 63.2)">11</text>
<text x="303" y="65" transform="rotate(-90 303 65)">11</text>
<text x="103.7" y="121.4" transform="rotate(-90 103.7 121.4)">11</text>
<text x="303" y="123.2" transform="rotate(-90 303 123.2)">11</text>
<text x="241.3" y="188.4" transform="rotate(-90 241.3 188.4)">11</text>
<text x="110.8" y="269.3" transform="rotate(-90 110.8 269.3)">4</text>
</g>
<g font-size="2.5" fill="#800">
<text x="32.6" y="155">3</text>
<text x="43.2" y="155">1</text>
<text x="36.6" y="158.3">2</text>
<text x="32.6" y="229.1">3</text>
<text x="36.6" y="232.4">2</text>
<text x="43.2" y="229.1">1</text>
</g>
<g font-size="2.1" fill="#a54b4b">
<text x="167.4" y="70.5">A2</text>
<text x="200" y="70.5">MH1</text>
<text x="167.4" y="77.5">B1</text>
<text x="167.4" y="74">A1</text>
<text x="177.9" y="75.7">A1</text>
<text x="177.9" y="72.2">A2</text>
<text x="187.6" y="72.2">MH1</text>
<text x="187.6" y="75.7">MH2</text>
<text x="200" y="74">MH2</text>
<text x="167.4" y="81">B2</text>
<text x="177.9" y="79.3">B1</text>
<text x="177.9" y="82.8">B2</text>
<text x="167.4" y="84.6">B3</text>
<text x="167.4" y="88.1">A3</text>
<text x="177.9" y="89.8">A3</text>
<text x="177.9" y="86.3">B3</text>
</g>
</svg>
